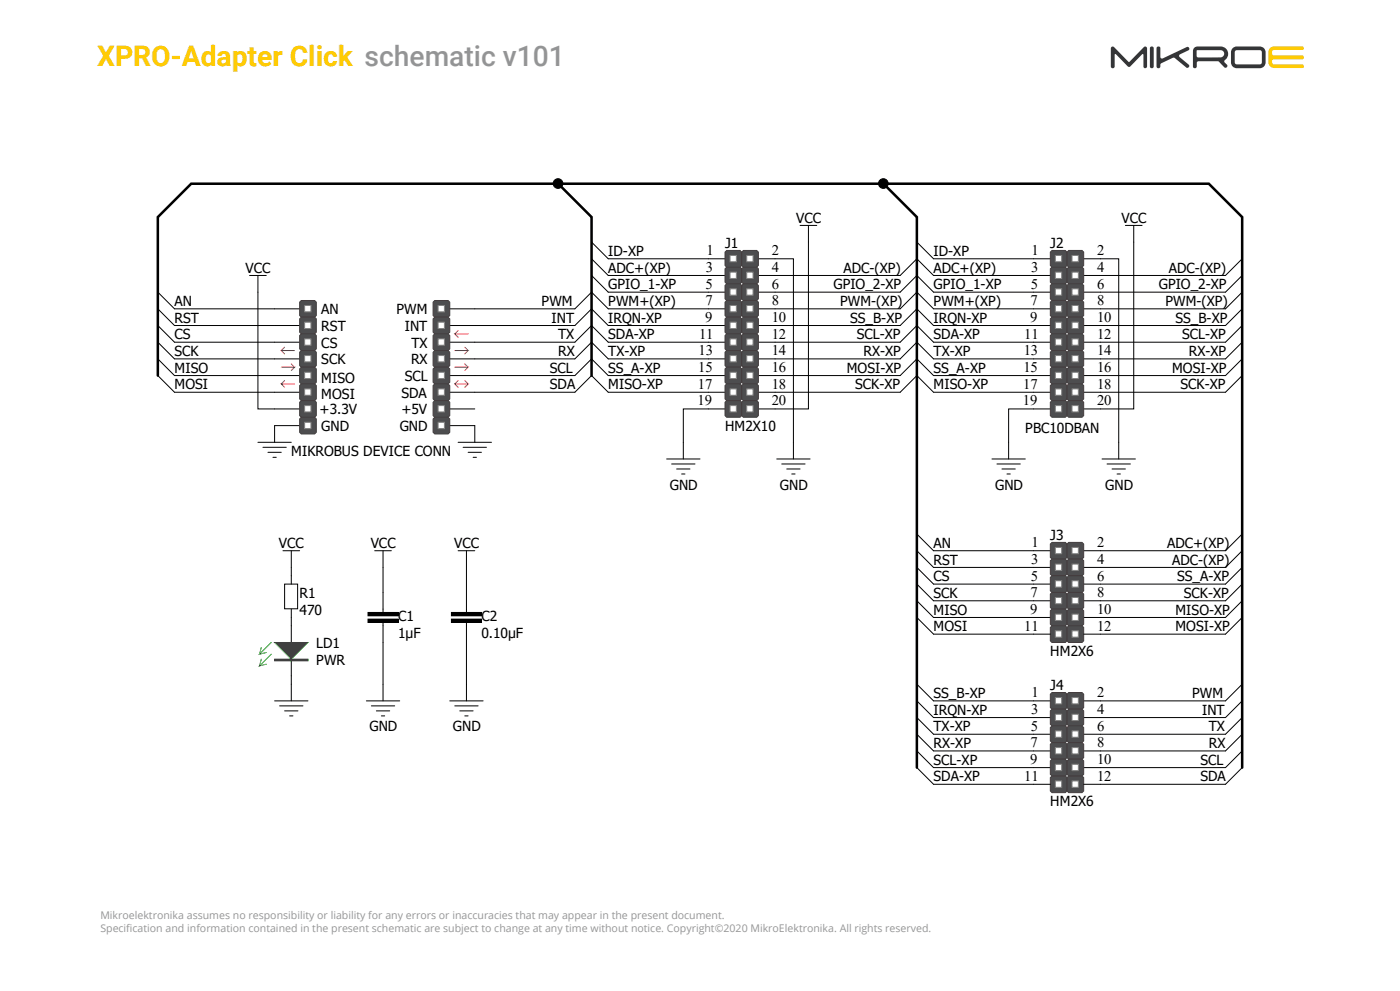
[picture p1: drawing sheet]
<svg xmlns="http://www.w3.org/2000/svg" width="420mm" height="297mm" viewBox="0 0 420 297" stroke-linecap="round" stroke-linejoin="round" font-family="sans-serif">
<path d="M381 14.4l1.3-.5h8.4a.54 .54 0 0 1 .5 .5 .54 .54 0 0 1-.5 .6h-8.6a.9 .9 0 0 0-.5 .8 .9 .9 0 0 0 .5 .8h8.6a.58 .58 0 0 1 .5 .6 .58 .58 0 0 1-.5 .6h-8.6a.8 .8 0 0 0-.5 .8 .8 .8 0 0 0 .7 .7h8.4a.55 .55 0 0 1 .5 .5 .55 .55 0 0 1-.5 .6h-8.4a1.74 1.74 0 0 1-1.8-1.8v-3.3z" fill-rule="evenodd" fill="#ffcb05"/>
<path d="M359 15.1l7.2-.1a1.09 1.09 0 0 1 1.1 1.1 1.09 1.09 0 0 1-1.1 1.1h-6.9l-.3-.5zM358.4 14.2l-.5 1.1v4.6a.58 .58 0 0 0 .6 .5 .58 .58 0 0 0 .5-.5l.1-1.2 .3-.3 6.3 .1a4 4 0 0 0 2.1 1.8l.4-.5-.4-.7a.72 .72 0 0 1-.5-.6 .72 .72 0 0 1 .5-.7 2.22 2.22 0 0 0 .5-2.5 2.22 2.22 0 0 0-2.1-1.4h-6.9zM347.1 14.1l-.1 5.8a.58 .58 0 0 0 .5 .5 .58 .58 0 0 0 .6-.5v-.7l.3-.2 3.7-1.7 3.8 2.9a.57 .57 0 0 0 .7-.1 .57 .57 0 0 0 0-.7l-2.7-2.3-.2-.4 .3-.4 2.5-1.2a.56 .56 0 0 0 .2-.7 .56 .56 0 0 0-.7-.3l-7.3 3.5-.6-.4v-3l-.5-.3zM345.1 14.1l-.1 5.8a.58 .58 0 0 0 .5 .5 .58 .58 0 0 0 .6-.5v-5.5l-.3-.4zM369.8 14.4l.9-.4 7.2-.1a1.74 1.74 0 0 1 1.8 1.8v3a1.74 1.74 0 0 1-1.8 1.7h-6.8a1.74 1.74 0 0 1-1.8-1.7v-3.4zM370.6 15.2l-.2 .5v3l.3 .5 7.2 .1 .6-.3 .1-3.3-.4-.6-7.1-.1zM333.4 14.1l-.1 .4v5.4a.58 .58 0 0 0 .5 .5 .58 .58 0 0 0 .6-.5v-3.5l.3-.2 3.6 3.7 .4 .2 4.2-3.9 .1 3.7a.55 .55 0 0 0 .6 .5 .55 .55 0 0 0 .5-.5v-5.4l-.3-.5-.6 .1-4.5 4.5-4.5-4.5-.4-.2z" fill-rule="evenodd" fill="#343537"/>
<g fill="none" stroke="#000" stroke-width=".3">
<path d="M74.9 82.6h5M77.4 82.6v5M77.4 132.6h10M78.9 134.1h7M80.4 135.6h4M81.9 137.1h1M82.4 127.6v5M137.4 132.6h10M138.9 134.1h7M140.4 135.6h4M141.9 137.1h1M142.4 127.6v5"/>
<path d="M84.9 165.1h5M85.4 175.1h3.9v7.4h-3.9zM87.4 165.1v5M87.4 172.6v2.5M87.4 182.6v2.5M87.4 187.6v5M87.4 197.6v5M82.4 210.1h10M83.9 211.6h7M85.4 213.1h4M86.9 214.6h1M87.4 205.1v5"/>
</g>
<path d="M82.4 197.6h10v.5h-10z" fill-rule="evenodd" fill="#00bf00"/>
<path d="M82.4 197.6h10v.5h-10z" fill="none" stroke="#00bf00" stroke-width=".3"/>
<path d="M82.4 192.6h10l-5 5z" fill="#00bf00"/>
<path d="M78.4 197.6l-.5 2M78.4 194.1l-.5 2M81.4 196.1l-3.5 3.5 2-.5M81.4 192.6l-3.5 3.5 2-.5M82.4 192.6h10l-5 5z" fill="none" stroke="#00bf00" stroke-width=".3"/>
<g fill="none" stroke="#000" stroke-width=".3">
<path d="M82.4 92.6h7.5M82.4 97.6h7.5M134.9 92.6h7.5M134.9 97.6h7.5M82.4 102.6h7.5M82.4 107.6h7.5M82.4 112.6h7.5M82.4 117.6h7.5M134.9 102.6h7.5M134.9 107.6h7.5M134.9 112.6h7.5M134.9 117.6h7.5"/>
<path d="M82.4 122.6h7.5M82.4 127.6h7.5M134.9 122.6h7.5M134.9 127.6h7.5"/>
</g>
<path d="M89.9 90.6l.5-.5h4l.5 .5v4l-.5 .5h-4l-.5-.5z" fill-rule="evenodd" fill="#4d4d4f"/>
<path d="M89.9 90.6l.5-.5h4l.5 .5v4l-.5 .5h-4l-.5-.5z" fill="none" stroke="#443c3e" stroke-width=".3"/>
<path d="M89.9 95.6l.5-.5h4l.5 .5v4l-.5 .5h-4l-.5-.5z" fill-rule="evenodd" fill="#4d4d4f"/>
<path d="M89.9 95.6l.5-.5h4l.5 .5v4l-.5 .5h-4l-.5-.5z" fill="none" stroke="#443c3e" stroke-width=".3"/>
<g fill="#fff" stroke="#808080" stroke-width=".3">
<path d="M91.4 91.6h1.9v1.9h-1.9z"/>
<path d="M91.4 96.6h1.9v1.9h-1.9z"/>
</g>
<path d="M89.9 100.6l.5-.5h4l.5 .5v4l-.5 .5h-4l-.5-.5z" fill-rule="evenodd" fill="#4d4d4f"/>
<path d="M89.9 100.6l.5-.5h4l.5 .5v4l-.5 .5h-4l-.5-.5z" fill="none" stroke="#443c3e" stroke-width=".3"/>
<path d="M89.9 105.6l.5-.5h4l.5 .5v4l-.5 .5h-4l-.5-.5z" fill-rule="evenodd" fill="#4d4d4f"/>
<path d="M89.9 105.6l.5-.5h4l.5 .5v4l-.5 .5h-4l-.5-.5z" fill="none" stroke="#443c3e" stroke-width=".3"/>
<g fill="#fff" stroke="#808080" stroke-width=".3">
<path d="M91.4 101.6h1.9v1.9h-1.9z"/>
<path d="M91.4 106.6h1.9v1.9h-1.9z"/>
</g>
<path d="M89.9 110.6l.5-.5h4l.5 .5v4l-.5 .5h-4l-.5-.5z" fill-rule="evenodd" fill="#4d4d4f"/>
<path d="M89.9 110.6l.5-.5h4l.5 .5v4l-.5 .5h-4l-.5-.5z" fill="none" stroke="#443c3e" stroke-width=".3"/>
<path d="M89.9 115.6l.5-.5h4l.5 .5v4l-.5 .5h-4l-.5-.5z" fill-rule="evenodd" fill="#4d4d4f"/>
<path d="M89.9 115.6l.5-.5h4l.5 .5v4l-.5 .5h-4l-.5-.5z" fill="none" stroke="#443c3e" stroke-width=".3"/>
<g fill="#fff" stroke="#808080" stroke-width=".3">
<path d="M91.4 111.6h1.9v1.9h-1.9z"/>
<path d="M91.4 116.6h1.9v1.9h-1.9z"/>
</g>
<path d="M89.9 120.6l.5-.5h4l.5 .5v4l-.5 .5h-4l-.5-.5z" fill-rule="evenodd" fill="#4d4d4f"/>
<path d="M89.9 120.6l.5-.5h4l.5 .5v4l-.5 .5h-4l-.5-.5z" fill="none" stroke="#443c3e" stroke-width=".3"/>
<path d="M89.9 125.6l.5-.5h4l.5 .5v4l-.5 .5h-4l-.5-.5z" fill-rule="evenodd" fill="#4d4d4f"/>
<path d="M89.9 125.6l.5-.5h4l.5 .5v4l-.5 .5h-4l-.5-.5z" fill="none" stroke="#443c3e" stroke-width=".3"/>
<g fill="#fff" stroke="#808080" stroke-width=".3">
<path d="M91.4 121.6h1.9v1.9h-1.9z"/>
<path d="M91.4 126.6h1.9v1.9h-1.9z"/>
</g>
<path d="M129.9 90.6l.5-.5h4l.5 .5v4l-.5 .5h-4l-.5-.5z" fill-rule="evenodd" fill="#4d4d4f"/>
<path d="M129.9 90.6l.5-.5h4l.5 .5v4l-.5 .5h-4l-.5-.5z" fill="none" stroke="#443c3e" stroke-width=".3"/>
<path d="M129.9 95.6l.5-.5h4l.5 .5v4l-.5 .5h-4l-.5-.5z" fill-rule="evenodd" fill="#4d4d4f"/>
<path d="M129.9 95.6l.5-.5h4l.5 .5v4l-.5 .5h-4l-.5-.5z" fill="none" stroke="#443c3e" stroke-width=".3"/>
<g fill="#fff" stroke="#808080" stroke-width=".3">
<path d="M131.4 91.6h1.9v1.9h-1.9z"/>
<path d="M131.4 96.6h1.9v1.9h-1.9z"/>
</g>
<path d="M129.9 100.6l.5-.5h4l.5 .5v4l-.5 .5h-4l-.5-.5z" fill-rule="evenodd" fill="#4d4d4f"/>
<path d="M129.9 100.6l.5-.5h4l.5 .5v4l-.5 .5h-4l-.5-.5z" fill="none" stroke="#443c3e" stroke-width=".3"/>
<path d="M129.9 105.6l.5-.5h4l.5 .5v4l-.5 .5h-4l-.5-.5z" fill-rule="evenodd" fill="#4d4d4f"/>
<path d="M129.9 105.6l.5-.5h4l.5 .5v4l-.5 .5h-4l-.5-.5z" fill="none" stroke="#443c3e" stroke-width=".3"/>
<g fill="#fff" stroke="#808080" stroke-width=".3">
<path d="M131.4 101.6h1.9v1.9h-1.9z"/>
<path d="M131.4 106.6h1.9v1.9h-1.9z"/>
</g>
<path d="M129.9 110.6l.5-.5h4l.5 .5v4l-.5 .5h-4l-.5-.5z" fill-rule="evenodd" fill="#4d4d4f"/>
<path d="M129.9 110.6l.5-.5h4l.5 .5v4l-.5 .5h-4l-.5-.5z" fill="none" stroke="#443c3e" stroke-width=".3"/>
<path d="M129.9 115.6l.5-.5h4l.5 .5v4l-.5 .5h-4l-.5-.5z" fill-rule="evenodd" fill="#4d4d4f"/>
<path d="M129.9 115.6l.5-.5h4l.5 .5v4l-.5 .5h-4l-.5-.5z" fill="none" stroke="#443c3e" stroke-width=".3"/>
<g fill="#fff" stroke="#808080" stroke-width=".3">
<path d="M131.4 111.6h1.9v1.9h-1.9z"/>
<path d="M131.4 116.6h1.9v1.9h-1.9z"/>
</g>
<path d="M129.9 120.6l.5-.5h4l.5 .5v4l-.5 .5h-4l-.5-.5z" fill-rule="evenodd" fill="#4d4d4f"/>
<path d="M129.9 120.6l.5-.5h4l.5 .5v4l-.5 .5h-4l-.5-.5z" fill="none" stroke="#443c3e" stroke-width=".3"/>
<path d="M129.9 125.6l.5-.5h4l.5 .5v4l-.5 .5h-4l-.5-.5z" fill-rule="evenodd" fill="#4d4d4f"/>
<path d="M129.9 125.6l.5-.5h4l.5 .5v4l-.5 .5h-4l-.5-.5z" fill="none" stroke="#443c3e" stroke-width=".3"/>
<g fill="#fff" stroke="#808080" stroke-width=".3">
<path d="M131.4 121.6h1.9v1.9h-1.9z"/>
<path d="M131.4 126.6h1.9v1.9h-1.9z"/>
</g>
<g fill="none" stroke="#ee0e22" stroke-width=".3">
<path d="M137.4 99.1l-1 1M84.4 110.1h4l-1 1M85.4 114.1l-1 1M85.4 104.1l-1 1M87.4 109.1l1 1M88.4 115.1h-4l1 1M88.4 105.1h-4l1 1M136.4 105.1h4l-1 1M136.4 110.1h4l-1 1M136.4 115.1h4l-1 1M136.4 115.1l1 1M137.4 114.1l-1 1"/>
<path d="M139.4 104.1l1 1M139.4 109.1l1 1M139.4 114.1l1 1M140.4 100.1h-4l1 1"/>
</g>
<path d="M212.5 82.6h5" fill="none" stroke="#000" stroke-width=".3"/>
<path d="M217.5 80.6l.5-.5h4l.5 .5v4l-.5 .5h-4l-.5-.5z" fill-rule="evenodd" fill="#4d4d4f"/>
<path d="M217.5 80.6l.5-.5h4l.5 .5v4l-.5 .5h-4l-.5-.5z" fill="none" stroke="#443c3e" stroke-width=".3"/>
<path d="M219 81.6h1.9v1.9h-1.9z" fill="#fff" stroke="#808080" stroke-width=".3"/>
<path d="M227.5 82.6h5" fill="none" stroke="#000" stroke-width=".3"/>
<path d="M222.5 80.6l.5-.5h4l.5 .5v4l-.5 .5h-4l-.5-.5z" fill-rule="evenodd" fill="#4d4d4f"/>
<path d="M222.5 80.6l.5-.5h4l.5 .5v4l-.5 .5h-4l-.5-.5z" fill="none" stroke="#443c3e" stroke-width=".3"/>
<path d="M224 81.6h1.9v1.9h-1.9z" fill="#fff" stroke="#808080" stroke-width=".3"/>
<path d="M212.5 87.6h5" fill="none" stroke="#000" stroke-width=".3"/>
<path d="M217.5 85.6l.5-.5h4l.5 .5v4l-.5 .5h-4l-.5-.5z" fill-rule="evenodd" fill="#4d4d4f"/>
<path d="M217.5 85.6l.5-.5h4l.5 .5v4l-.5 .5h-4l-.5-.5z" fill="none" stroke="#443c3e" stroke-width=".3"/>
<path d="M219 86.6h1.9v1.9h-1.9z" fill="#fff" stroke="#808080" stroke-width=".3"/>
<path d="M227.5 87.6h5" fill="none" stroke="#000" stroke-width=".3"/>
<path d="M222.5 85.6l.5-.5h4l.5 .5v4l-.5 .5h-4l-.5-.5z" fill-rule="evenodd" fill="#4d4d4f"/>
<path d="M222.5 85.6l.5-.5h4l.5 .5v4l-.5 .5h-4l-.5-.5z" fill="none" stroke="#443c3e" stroke-width=".3"/>
<path d="M224 86.6h1.9v1.9h-1.9z" fill="#fff" stroke="#808080" stroke-width=".3"/>
<path d="M212.5 92.6h5" fill="none" stroke="#000" stroke-width=".3"/>
<path d="M217.5 90.6l.5-.5h4l.5 .5v4l-.5 .5h-4l-.5-.5z" fill-rule="evenodd" fill="#4d4d4f"/>
<path d="M217.5 90.6l.5-.5h4l.5 .5v4l-.5 .5h-4l-.5-.5z" fill="none" stroke="#443c3e" stroke-width=".3"/>
<path d="M219 91.6h1.9v1.9h-1.9z" fill="#fff" stroke="#808080" stroke-width=".3"/>
<path d="M227.5 92.6h5" fill="none" stroke="#000" stroke-width=".3"/>
<path d="M222.5 90.6l.5-.5h4l.5 .5v4l-.5 .5h-4l-.5-.5z" fill-rule="evenodd" fill="#4d4d4f"/>
<path d="M222.5 90.6l.5-.5h4l.5 .5v4l-.5 .5h-4l-.5-.5z" fill="none" stroke="#443c3e" stroke-width=".3"/>
<path d="M224 91.6h1.9v1.9h-1.9z" fill="#fff" stroke="#808080" stroke-width=".3"/>
<path d="M212.5 97.6h5" fill="none" stroke="#000" stroke-width=".3"/>
<path d="M217.5 95.6l.5-.5h4l.5 .5v4l-.5 .5h-4l-.5-.5z" fill-rule="evenodd" fill="#4d4d4f"/>
<path d="M217.5 95.6l.5-.5h4l.5 .5v4l-.5 .5h-4l-.5-.5z" fill="none" stroke="#443c3e" stroke-width=".3"/>
<path d="M219 96.6h1.9v1.9h-1.9z" fill="#fff" stroke="#808080" stroke-width=".3"/>
<path d="M227.5 97.6h5" fill="none" stroke="#000" stroke-width=".3"/>
<path d="M222.5 95.6l.5-.5h4l.5 .5v4l-.5 .5h-4l-.5-.5z" fill-rule="evenodd" fill="#4d4d4f"/>
<path d="M222.5 95.6l.5-.5h4l.5 .5v4l-.5 .5h-4l-.5-.5z" fill="none" stroke="#443c3e" stroke-width=".3"/>
<path d="M224 96.6h1.9v1.9h-1.9z" fill="#fff" stroke="#808080" stroke-width=".3"/>
<path d="M212.5 102.6h5" fill="none" stroke="#000" stroke-width=".3"/>
<path d="M217.5 100.6l.5-.5h4l.5 .5v4l-.5 .5h-4l-.5-.5z" fill-rule="evenodd" fill="#4d4d4f"/>
<path d="M217.5 100.6l.5-.5h4l.5 .5v4l-.5 .5h-4l-.5-.5z" fill="none" stroke="#443c3e" stroke-width=".3"/>
<path d="M219 101.6h1.9v1.9h-1.9z" fill="#fff" stroke="#808080" stroke-width=".3"/>
<path d="M227.5 102.6h5" fill="none" stroke="#000" stroke-width=".3"/>
<path d="M222.5 100.6l.5-.5h4l.5 .5v4l-.5 .5h-4l-.5-.5z" fill-rule="evenodd" fill="#4d4d4f"/>
<path d="M222.5 100.6l.5-.5h4l.5 .5v4l-.5 .5h-4l-.5-.5z" fill="none" stroke="#443c3e" stroke-width=".3"/>
<path d="M224 101.6h1.9v1.9h-1.9z" fill="#fff" stroke="#808080" stroke-width=".3"/>
<path d="M212.5 107.6h5" fill="none" stroke="#000" stroke-width=".3"/>
<path d="M217.5 105.6l.5-.5h4l.5 .5v4l-.5 .5h-4l-.5-.5z" fill-rule="evenodd" fill="#4d4d4f"/>
<path d="M217.5 105.6l.5-.5h4l.5 .5v4l-.5 .5h-4l-.5-.5z" fill="none" stroke="#443c3e" stroke-width=".3"/>
<path d="M219 106.6h1.9v1.9h-1.9z" fill="#fff" stroke="#808080" stroke-width=".3"/>
<path d="M227.5 107.6h5" fill="none" stroke="#000" stroke-width=".3"/>
<path d="M222.5 105.6l.5-.5h4l.5 .5v4l-.5 .5h-4l-.5-.5z" fill-rule="evenodd" fill="#4d4d4f"/>
<path d="M222.5 105.6l.5-.5h4l.5 .5v4l-.5 .5h-4l-.5-.5z" fill="none" stroke="#443c3e" stroke-width=".3"/>
<path d="M224 106.6h1.9v1.9h-1.9z" fill="#fff" stroke="#808080" stroke-width=".3"/>
<path d="M212.5 112.6h5" fill="none" stroke="#000" stroke-width=".3"/>
<path d="M217.5 110.6l.5-.5h4l.5 .5v4l-.5 .5h-4l-.5-.5z" fill-rule="evenodd" fill="#4d4d4f"/>
<path d="M217.5 110.6l.5-.5h4l.5 .5v4l-.5 .5h-4l-.5-.5z" fill="none" stroke="#443c3e" stroke-width=".3"/>
<path d="M219 111.6h1.9v1.9h-1.9z" fill="#fff" stroke="#808080" stroke-width=".3"/>
<path d="M227.5 112.6h5" fill="none" stroke="#000" stroke-width=".3"/>
<path d="M222.5 110.6l.5-.5h4l.5 .5v4l-.5 .5h-4l-.5-.5z" fill-rule="evenodd" fill="#4d4d4f"/>
<path d="M222.5 110.6l.5-.5h4l.5 .5v4l-.5 .5h-4l-.5-.5z" fill="none" stroke="#443c3e" stroke-width=".3"/>
<path d="M224 111.6h1.9v1.9h-1.9z" fill="#fff" stroke="#808080" stroke-width=".3"/>
<path d="M212.5 117.6h5" fill="none" stroke="#000" stroke-width=".3"/>
<path d="M217.5 115.6l.5-.5h4l.5 .5v4l-.5 .5h-4l-.5-.5z" fill-rule="evenodd" fill="#4d4d4f"/>
<path d="M217.5 115.6l.5-.5h4l.5 .5v4l-.5 .5h-4l-.5-.5z" fill="none" stroke="#443c3e" stroke-width=".3"/>
<path d="M219 116.6h1.9v1.9h-1.9z" fill="#fff" stroke="#808080" stroke-width=".3"/>
<path d="M227.5 117.6h5" fill="none" stroke="#000" stroke-width=".3"/>
<path d="M222.5 115.6l.5-.5h4l.5 .5v4l-.5 .5h-4l-.5-.5z" fill-rule="evenodd" fill="#4d4d4f"/>
<path d="M222.5 115.6l.5-.5h4l.5 .5v4l-.5 .5h-4l-.5-.5z" fill="none" stroke="#443c3e" stroke-width=".3"/>
<path d="M224 116.6h1.9v1.9h-1.9z" fill="#fff" stroke="#808080" stroke-width=".3"/>
<path d="M212.5 77.6h5" fill="none" stroke="#000" stroke-width=".3"/>
<path d="M217.5 75.6l.5-.5h4l.5 .5v4l-.5 .5h-4l-.5-.5z" fill-rule="evenodd" fill="#4d4d4f"/>
<path d="M217.5 75.6l.5-.5h4l.5 .5v4l-.5 .5h-4l-.5-.5z" fill="none" stroke="#443c3e" stroke-width=".3"/>
<path d="M219 76.6h1.9v1.9h-1.9z" fill="#fff" stroke="#808080" stroke-width=".3"/>
<path d="M227.5 77.6h5" fill="none" stroke="#000" stroke-width=".3"/>
<path d="M222.5 75.6l.5-.5h4l.5 .5v4l-.5 .5h-4l-.5-.5z" fill-rule="evenodd" fill="#4d4d4f"/>
<path d="M222.5 75.6l.5-.5h4l.5 .5v4l-.5 .5h-4l-.5-.5z" fill="none" stroke="#443c3e" stroke-width=".3"/>
<path d="M224 76.6h1.9v1.9h-1.9z" fill="#fff" stroke="#808080" stroke-width=".3"/>
<path d="M212.5 122.6h5" fill="none" stroke="#000" stroke-width=".3"/>
<path d="M217.5 120.6l.5-.5h4l.5 .5v4l-.5 .5h-4l-.5-.5z" fill-rule="evenodd" fill="#4d4d4f"/>
<path d="M217.5 120.6l.5-.5h4l.5 .5v4l-.5 .5h-4l-.5-.5z" fill="none" stroke="#443c3e" stroke-width=".3"/>
<path d="M219 121.6h1.9v1.9h-1.9z" fill="#fff" stroke="#808080" stroke-width=".3"/>
<path d="M227.5 122.6h5" fill="none" stroke="#000" stroke-width=".3"/>
<path d="M222.5 120.6l.5-.5h4l.5 .5v4l-.5 .5h-4l-.5-.5z" fill-rule="evenodd" fill="#4d4d4f"/>
<path d="M222.5 120.6l.5-.5h4l.5 .5v4l-.5 .5h-4l-.5-.5z" fill="none" stroke="#443c3e" stroke-width=".3"/>
<path d="M224 121.6h1.9v1.9h-1.9z" fill="#fff" stroke="#808080" stroke-width=".3"/>
<path d="M310.1 82.6h5" fill="none" stroke="#000" stroke-width=".3"/>
<path d="M315.1 80.6l.5-.5h4l.5 .5v4l-.5 .5h-4l-.5-.5z" fill-rule="evenodd" fill="#4d4d4f"/>
<path d="M315.1 80.6l.5-.5h4l.5 .5v4l-.5 .5h-4l-.5-.5z" fill="none" stroke="#443c3e" stroke-width=".3"/>
<path d="M316.6 81.6h1.9v1.9h-1.9z" fill="#fff" stroke="#808080" stroke-width=".3"/>
<path d="M325.1 82.6h5" fill="none" stroke="#000" stroke-width=".3"/>
<path d="M320.1 80.6l.5-.5h4l.5 .5v4l-.5 .5h-4l-.5-.5z" fill-rule="evenodd" fill="#4d4d4f"/>
<path d="M320.1 80.6l.5-.5h4l.5 .5v4l-.5 .5h-4l-.5-.5z" fill="none" stroke="#443c3e" stroke-width=".3"/>
<path d="M321.6 81.6h1.9v1.9h-1.9z" fill="#fff" stroke="#808080" stroke-width=".3"/>
<path d="M310.1 87.6h5" fill="none" stroke="#000" stroke-width=".3"/>
<path d="M315.1 85.6l.5-.5h4l.5 .5v4l-.5 .5h-4l-.5-.5z" fill-rule="evenodd" fill="#4d4d4f"/>
<path d="M315.1 85.6l.5-.5h4l.5 .5v4l-.5 .5h-4l-.5-.5z" fill="none" stroke="#443c3e" stroke-width=".3"/>
<path d="M316.6 86.6h1.9v1.9h-1.9z" fill="#fff" stroke="#808080" stroke-width=".3"/>
<path d="M325.1 87.6h5" fill="none" stroke="#000" stroke-width=".3"/>
<path d="M320.1 85.6l.5-.5h4l.5 .5v4l-.5 .5h-4l-.5-.5z" fill-rule="evenodd" fill="#4d4d4f"/>
<path d="M320.1 85.6l.5-.5h4l.5 .5v4l-.5 .5h-4l-.5-.5z" fill="none" stroke="#443c3e" stroke-width=".3"/>
<path d="M321.6 86.6h1.9v1.9h-1.9z" fill="#fff" stroke="#808080" stroke-width=".3"/>
<path d="M310.1 92.6h5" fill="none" stroke="#000" stroke-width=".3"/>
<path d="M315.1 90.6l.5-.5h4l.5 .5v4l-.5 .5h-4l-.5-.5z" fill-rule="evenodd" fill="#4d4d4f"/>
<path d="M315.1 90.6l.5-.5h4l.5 .5v4l-.5 .5h-4l-.5-.5z" fill="none" stroke="#443c3e" stroke-width=".3"/>
<path d="M316.6 91.6h1.9v1.9h-1.9z" fill="#fff" stroke="#808080" stroke-width=".3"/>
<path d="M325.1 92.6h5" fill="none" stroke="#000" stroke-width=".3"/>
<path d="M320.1 90.6l.5-.5h4l.5 .5v4l-.5 .5h-4l-.5-.5z" fill-rule="evenodd" fill="#4d4d4f"/>
<path d="M320.1 90.6l.5-.5h4l.5 .5v4l-.5 .5h-4l-.5-.5z" fill="none" stroke="#443c3e" stroke-width=".3"/>
<path d="M321.6 91.6h1.9v1.9h-1.9z" fill="#fff" stroke="#808080" stroke-width=".3"/>
<path d="M310.1 97.6h5" fill="none" stroke="#000" stroke-width=".3"/>
<path d="M315.1 95.6l.5-.5h4l.5 .5v4l-.5 .5h-4l-.5-.5z" fill-rule="evenodd" fill="#4d4d4f"/>
<path d="M315.1 95.6l.5-.5h4l.5 .5v4l-.5 .5h-4l-.5-.5z" fill="none" stroke="#443c3e" stroke-width=".3"/>
<path d="M316.6 96.6h1.9v1.9h-1.9z" fill="#fff" stroke="#808080" stroke-width=".3"/>
<path d="M325.1 97.6h5" fill="none" stroke="#000" stroke-width=".3"/>
<path d="M320.1 95.6l.5-.5h4l.5 .5v4l-.5 .5h-4l-.5-.5z" fill-rule="evenodd" fill="#4d4d4f"/>
<path d="M320.1 95.6l.5-.5h4l.5 .5v4l-.5 .5h-4l-.5-.5z" fill="none" stroke="#443c3e" stroke-width=".3"/>
<path d="M321.6 96.6h1.9v1.9h-1.9z" fill="#fff" stroke="#808080" stroke-width=".3"/>
<path d="M310.1 102.6h5" fill="none" stroke="#000" stroke-width=".3"/>
<path d="M315.1 100.6l.5-.5h4l.5 .5v4l-.5 .5h-4l-.5-.5z" fill-rule="evenodd" fill="#4d4d4f"/>
<path d="M315.1 100.6l.5-.5h4l.5 .5v4l-.5 .5h-4l-.5-.5z" fill="none" stroke="#443c3e" stroke-width=".3"/>
<path d="M316.6 101.6h1.9v1.9h-1.9z" fill="#fff" stroke="#808080" stroke-width=".3"/>
<path d="M325.1 102.6h5" fill="none" stroke="#000" stroke-width=".3"/>
<path d="M320.1 100.6l.5-.5h4l.5 .5v4l-.5 .5h-4l-.5-.5z" fill-rule="evenodd" fill="#4d4d4f"/>
<path d="M320.1 100.6l.5-.5h4l.5 .5v4l-.5 .5h-4l-.5-.5z" fill="none" stroke="#443c3e" stroke-width=".3"/>
<path d="M321.6 101.6h1.9v1.9h-1.9z" fill="#fff" stroke="#808080" stroke-width=".3"/>
<path d="M310.1 107.6h5" fill="none" stroke="#000" stroke-width=".3"/>
<path d="M315.1 105.6l.5-.5h4l.5 .5v4l-.5 .5h-4l-.5-.5z" fill-rule="evenodd" fill="#4d4d4f"/>
<path d="M315.1 105.6l.5-.5h4l.5 .5v4l-.5 .5h-4l-.5-.5z" fill="none" stroke="#443c3e" stroke-width=".3"/>
<path d="M316.6 106.6h1.9v1.9h-1.9z" fill="#fff" stroke="#808080" stroke-width=".3"/>
<path d="M325.1 107.6h5" fill="none" stroke="#000" stroke-width=".3"/>
<path d="M320.1 105.6l.5-.5h4l.5 .5v4l-.5 .5h-4l-.5-.5z" fill-rule="evenodd" fill="#4d4d4f"/>
<path d="M320.1 105.6l.5-.5h4l.5 .5v4l-.5 .5h-4l-.5-.5z" fill="none" stroke="#443c3e" stroke-width=".3"/>
<path d="M321.6 106.6h1.9v1.9h-1.9z" fill="#fff" stroke="#808080" stroke-width=".3"/>
<path d="M310.1 112.6h5" fill="none" stroke="#000" stroke-width=".3"/>
<path d="M315.1 110.6l.5-.5h4l.5 .5v4l-.5 .5h-4l-.5-.5z" fill-rule="evenodd" fill="#4d4d4f"/>
<path d="M315.1 110.6l.5-.5h4l.5 .5v4l-.5 .5h-4l-.5-.5z" fill="none" stroke="#443c3e" stroke-width=".3"/>
<path d="M316.6 111.6h1.9v1.9h-1.9z" fill="#fff" stroke="#808080" stroke-width=".3"/>
<path d="M325.1 112.6h5" fill="none" stroke="#000" stroke-width=".3"/>
<path d="M320.1 110.6l.5-.5h4l.5 .5v4l-.5 .5h-4l-.5-.5z" fill-rule="evenodd" fill="#4d4d4f"/>
<path d="M320.1 110.6l.5-.5h4l.5 .5v4l-.5 .5h-4l-.5-.5z" fill="none" stroke="#443c3e" stroke-width=".3"/>
<path d="M321.6 111.6h1.9v1.9h-1.9z" fill="#fff" stroke="#808080" stroke-width=".3"/>
<path d="M310.1 117.6h5" fill="none" stroke="#000" stroke-width=".3"/>
<path d="M315.1 115.6l.5-.5h4l.5 .5v4l-.5 .5h-4l-.5-.5z" fill-rule="evenodd" fill="#4d4d4f"/>
<path d="M315.1 115.6l.5-.5h4l.5 .5v4l-.5 .5h-4l-.5-.5z" fill="none" stroke="#443c3e" stroke-width=".3"/>
<path d="M316.6 116.6h1.9v1.9h-1.9z" fill="#fff" stroke="#808080" stroke-width=".3"/>
<path d="M325.1 117.6h5" fill="none" stroke="#000" stroke-width=".3"/>
<path d="M320.1 115.6l.5-.5h4l.5 .5v4l-.5 .5h-4l-.5-.5z" fill-rule="evenodd" fill="#4d4d4f"/>
<path d="M320.1 115.6l.5-.5h4l.5 .5v4l-.5 .5h-4l-.5-.5z" fill="none" stroke="#443c3e" stroke-width=".3"/>
<path d="M321.6 116.6h1.9v1.9h-1.9z" fill="#fff" stroke="#808080" stroke-width=".3"/>
<path d="M310.1 77.6h5" fill="none" stroke="#000" stroke-width=".3"/>
<path d="M315.1 75.6l.5-.5h4l.5 .5v4l-.5 .5h-4l-.5-.5z" fill-rule="evenodd" fill="#4d4d4f"/>
<path d="M315.1 75.6l.5-.5h4l.5 .5v4l-.5 .5h-4l-.5-.5z" fill="none" stroke="#443c3e" stroke-width=".3"/>
<path d="M316.6 76.6h1.9v1.9h-1.9z" fill="#fff" stroke="#808080" stroke-width=".3"/>
<path d="M325.1 77.6h5" fill="none" stroke="#000" stroke-width=".3"/>
<path d="M320.1 75.6l.5-.5h4l.5 .5v4l-.5 .5h-4l-.5-.5z" fill-rule="evenodd" fill="#4d4d4f"/>
<path d="M320.1 75.6l.5-.5h4l.5 .5v4l-.5 .5h-4l-.5-.5z" fill="none" stroke="#443c3e" stroke-width=".3"/>
<path d="M321.6 76.6h1.9v1.9h-1.9z" fill="#fff" stroke="#808080" stroke-width=".3"/>
<path d="M310.1 122.6h5" fill="none" stroke="#000" stroke-width=".3"/>
<path d="M315.1 120.6l.5-.5h4l.5 .5v4l-.5 .5h-4l-.5-.5z" fill-rule="evenodd" fill="#4d4d4f"/>
<path d="M315.1 120.6l.5-.5h4l.5 .5v4l-.5 .5h-4l-.5-.5z" fill="none" stroke="#443c3e" stroke-width=".3"/>
<path d="M316.6 121.6h1.9v1.9h-1.9z" fill="#fff" stroke="#808080" stroke-width=".3"/>
<path d="M325.1 122.6h5" fill="none" stroke="#000" stroke-width=".3"/>
<path d="M320.1 120.6l.5-.5h4l.5 .5v4l-.5 .5h-4l-.5-.5z" fill-rule="evenodd" fill="#4d4d4f"/>
<path d="M320.1 120.6l.5-.5h4l.5 .5v4l-.5 .5h-4l-.5-.5z" fill="none" stroke="#443c3e" stroke-width=".3"/>
<path d="M321.6 121.6h1.9v1.9h-1.9z" fill="#fff" stroke="#808080" stroke-width=".3"/>
<g fill="none" stroke="#000" stroke-width=".3">
<path d="M275.1 77.6l5 5M372.7 77.6l-5.1 5M47.3 87.6l5.1 5M47.3 92.6l5.1 5M47.3 97.6l5.1 5M177.5 87.6l-5 5M177.5 92.6l-5 5M177.5 97.6l-5 5M275.1 82.6l5 5M275.1 87.6l5 5M275.1 92.6l5 5M275.1 97.6l5 5"/>
<path d="M372.7 82.6l-5.1 5M372.7 87.6l-5.1 5M372.7 92.6l-5.1 5M372.7 97.6l-5.1 5M47.3 102.6l5.1 5M47.3 107.6l5.1 5M47.3 112.6l5.1 5M177.5 102.6l-5 5M177.5 107.6l-5 5M177.5 112.6l-5 5M275.1 102.6l5 5M275.1 107.6l5 5"/>
<path d="M275.1 112.6l5 5M372.7 102.6l-5.1 5M372.7 107.6l-5.1 5M372.7 112.6l-5.1 5M297.6 137.6h10M299.1 139.1h7M302.6 132.6v5M330.6 137.6h10M332.1 139.1h7M335.6 132.6v5M300.6 140.6h4M302.1 142.1h1"/>
<path d="M333.6 140.6h4M335.1 142.1h1M112.4 165.1h5M114.9 165.1v5M114.9 177.6v6M137.4 165.1h5M139.9 165.1v5M139.9 177.6v6M310.1 165.1h5M110.4 185.6h9v1h-9zM110.4 183.6h9v1h-9zM114.9 186.6v6"/>
<path d="M135.4 185.6h9v1h-9zM135.4 183.6h9v1h-9zM139.9 186.6v6M109.9 210.1h10M111.4 211.6h7M112.9 213.1h4M114.4 214.6h1M114.9 205.1v5M134.9 210.1h10M136.4 211.6h7M137.9 213.1h4M139.4 214.6h1"/>
<path d="M139.9 205.1v5"/>
</g>
<g fill="#000">
<path d="M110.4 185.6h9v1h-9z" fill-rule="evenodd"/>
<path d="M110.4 183.6h9v1h-9z" fill-rule="evenodd"/>
<path d="M135.4 185.6h9v1h-9z" fill-rule="evenodd"/>
<path d="M135.4 183.6h9v1h-9z" fill-rule="evenodd"/>
</g>
<path d="M315.1 163.1l.5-.5h4l.5 .5v4l-.5 .5h-4l-.5-.5z" fill-rule="evenodd" fill="#4d4d4f"/>
<path d="M315.1 163.1l.5-.5h4l.5 .5v4l-.5 .5h-4l-.5-.5z" fill="none" stroke="#443c3e" stroke-width=".3"/>
<path d="M316.6 164.1h1.9v1.9h-1.9z" fill="#fff" stroke="#808080" stroke-width=".3"/>
<path d="M325.1 165.1h5" fill="none" stroke="#000" stroke-width=".3"/>
<path d="M320.1 163.1l.5-.5h4l.5 .5v4l-.5 .5h-4l-.5-.5z" fill-rule="evenodd" fill="#4d4d4f"/>
<path d="M320.1 163.1l.5-.5h4l.5 .5v4l-.5 .5h-4l-.5-.5z" fill="none" stroke="#443c3e" stroke-width=".3"/>
<path d="M321.6 164.1h1.9v1.9h-1.9z" fill="#fff" stroke="#808080" stroke-width=".3"/>
<path d="M310.1 170.1h5" fill="none" stroke="#000" stroke-width=".3"/>
<path d="M315.1 168.1l.5-.5h4l.5 .5v4l-.5 .5h-4l-.5-.5z" fill-rule="evenodd" fill="#4d4d4f"/>
<path d="M315.1 168.1l.5-.5h4l.5 .5v4l-.5 .5h-4l-.5-.5z" fill="none" stroke="#443c3e" stroke-width=".3"/>
<path d="M316.6 169.1h1.9v1.9h-1.9z" fill="#fff" stroke="#808080" stroke-width=".3"/>
<path d="M325.1 170.1h5" fill="none" stroke="#000" stroke-width=".3"/>
<path d="M320.1 168.1l.5-.5h4l.5 .5v4l-.5 .5h-4l-.5-.5z" fill-rule="evenodd" fill="#4d4d4f"/>
<path d="M320.1 168.1l.5-.5h4l.5 .5v4l-.5 .5h-4l-.5-.5z" fill="none" stroke="#443c3e" stroke-width=".3"/>
<path d="M321.6 169.1h1.9v1.9h-1.9z" fill="#fff" stroke="#808080" stroke-width=".3"/>
<path d="M310.1 175.1h5" fill="none" stroke="#000" stroke-width=".3"/>
<path d="M315.1 173.1l.5-.5h4l.5 .5v4l-.5 .5h-4l-.5-.5z" fill-rule="evenodd" fill="#4d4d4f"/>
<path d="M315.1 173.1l.5-.5h4l.5 .5v4l-.5 .5h-4l-.5-.5z" fill="none" stroke="#443c3e" stroke-width=".3"/>
<path d="M316.6 174.1h1.9v1.9h-1.9z" fill="#fff" stroke="#808080" stroke-width=".3"/>
<path d="M325.1 175.1h5" fill="none" stroke="#000" stroke-width=".3"/>
<path d="M320.1 173.1l.5-.5h4l.5 .5v4l-.5 .5h-4l-.5-.5z" fill-rule="evenodd" fill="#4d4d4f"/>
<path d="M320.1 173.1l.5-.5h4l.5 .5v4l-.5 .5h-4l-.5-.5z" fill="none" stroke="#443c3e" stroke-width=".3"/>
<path d="M321.6 174.1h1.9v1.9h-1.9z" fill="#fff" stroke="#808080" stroke-width=".3"/>
<path d="M310.1 180.1h5" fill="none" stroke="#000" stroke-width=".3"/>
<path d="M315.1 178.1l.5-.5h4l.5 .5v4l-.5 .5h-4l-.5-.5z" fill-rule="evenodd" fill="#4d4d4f"/>
<path d="M315.1 178.1l.5-.5h4l.5 .5v4l-.5 .5h-4l-.5-.5z" fill="none" stroke="#443c3e" stroke-width=".3"/>
<path d="M316.6 179.1h1.9v1.9h-1.9z" fill="#fff" stroke="#808080" stroke-width=".3"/>
<path d="M325.1 180.1h5" fill="none" stroke="#000" stroke-width=".3"/>
<path d="M320.1 178.1l.5-.5h4l.5 .5v4l-.5 .5h-4l-.5-.5z" fill-rule="evenodd" fill="#4d4d4f"/>
<path d="M320.1 178.1l.5-.5h4l.5 .5v4l-.5 .5h-4l-.5-.5z" fill="none" stroke="#443c3e" stroke-width=".3"/>
<path d="M321.6 179.1h1.9v1.9h-1.9z" fill="#fff" stroke="#808080" stroke-width=".3"/>
<path d="M310.1 185.1h5" fill="none" stroke="#000" stroke-width=".3"/>
<path d="M315.1 183.1l.5-.5h4l.5 .5v4l-.5 .5h-4l-.5-.5z" fill-rule="evenodd" fill="#4d4d4f"/>
<path d="M315.1 183.1l.5-.5h4l.5 .5v4l-.5 .5h-4l-.5-.5z" fill="none" stroke="#443c3e" stroke-width=".3"/>
<path d="M316.6 184.1h1.9v1.9h-1.9z" fill="#fff" stroke="#808080" stroke-width=".3"/>
<path d="M325.1 185.1h5" fill="none" stroke="#000" stroke-width=".3"/>
<path d="M320.1 183.1l.5-.5h4l.5 .5v4l-.5 .5h-4l-.5-.5z" fill-rule="evenodd" fill="#4d4d4f"/>
<path d="M320.1 183.1l.5-.5h4l.5 .5v4l-.5 .5h-4l-.5-.5z" fill="none" stroke="#443c3e" stroke-width=".3"/>
<path d="M321.6 184.1h1.9v1.9h-1.9z" fill="#fff" stroke="#808080" stroke-width=".3"/>
<path d="M315.1 188.1l.5-.5h4l.5 .5v4l-.5 .5h-4l-.5-.5z" fill-rule="evenodd" fill="#4d4d4f"/>
<path d="M315.1 188.1l.5-.5h4l.5 .5v4l-.5 .5h-4l-.5-.5z" fill="none" stroke="#443c3e" stroke-width=".3"/>
<path d="M316.6 189.1h1.9v1.9h-1.9z" fill="#fff" stroke="#808080" stroke-width=".3"/>
<path d="M320.1 188.1l.5-.5h4l.5 .5v4l-.5 .5h-4l-.5-.5z" fill-rule="evenodd" fill="#4d4d4f"/>
<path d="M320.1 188.1l.5-.5h4l.5 .5v4l-.5 .5h-4l-.5-.5z" fill="none" stroke="#443c3e" stroke-width=".3"/>
<path d="M321.6 189.1h1.9v1.9h-1.9z" fill="#fff" stroke="#808080" stroke-width=".3"/>
<g fill="none" stroke="#000" stroke-width=".3">
<path d="M275.1 160.1l5 5M275.1 165.1l5 5M275.1 170.1l5 5M275.1 175.1l5 5M372.7 160.1l-5.1 5M372.7 165.1l-5.1 5M372.7 170.1l-5.1 5M372.7 175.1l-5.1 5M275.1 180.1l5 5M275.1 185.1l5 5M310.1 190.1h5M325.1 190.1h5"/>
<path d="M372.7 180.1l-5.1 5M372.7 185.1l-5.1 5M310.1 210.1h5"/>
</g>
<path d="M315.1 208.1l.5-.5h4l.5 .5v4l-.5 .5h-4l-.5-.5z" fill-rule="evenodd" fill="#4d4d4f"/>
<path d="M315.1 208.1l.5-.5h4l.5 .5v4l-.5 .5h-4l-.5-.5z" fill="none" stroke="#443c3e" stroke-width=".3"/>
<path d="M316.6 209.1h1.9v1.9h-1.9z" fill="#fff" stroke="#808080" stroke-width=".3"/>
<path d="M325.1 210.1h5" fill="none" stroke="#000" stroke-width=".3"/>
<path d="M320.1 208.1l.5-.5h4l.5 .5v4l-.5 .5h-4l-.5-.5z" fill-rule="evenodd" fill="#4d4d4f"/>
<path d="M320.1 208.1l.5-.5h4l.5 .5v4l-.5 .5h-4l-.5-.5z" fill="none" stroke="#443c3e" stroke-width=".3"/>
<path d="M321.6 209.1h1.9v1.9h-1.9z" fill="#fff" stroke="#808080" stroke-width=".3"/>
<path d="M310.1 215.1h5" fill="none" stroke="#000" stroke-width=".3"/>
<path d="M315.1 213.1l.5-.5h4l.5 .5v4l-.5 .5h-4l-.5-.5z" fill-rule="evenodd" fill="#4d4d4f"/>
<path d="M315.1 213.1l.5-.5h4l.5 .5v4l-.5 .5h-4l-.5-.5z" fill="none" stroke="#443c3e" stroke-width=".3"/>
<path d="M316.6 214.1h1.9v1.9h-1.9z" fill="#fff" stroke="#808080" stroke-width=".3"/>
<path d="M325.1 215.1h5" fill="none" stroke="#000" stroke-width=".3"/>
<path d="M320.1 213.1l.5-.5h4l.5 .5v4l-.5 .5h-4l-.5-.5z" fill-rule="evenodd" fill="#4d4d4f"/>
<path d="M320.1 213.1l.5-.5h4l.5 .5v4l-.5 .5h-4l-.5-.5z" fill="none" stroke="#443c3e" stroke-width=".3"/>
<path d="M321.6 214.1h1.9v1.9h-1.9z" fill="#fff" stroke="#808080" stroke-width=".3"/>
<path d="M310.1 220.1h5" fill="none" stroke="#000" stroke-width=".3"/>
<path d="M315.1 218.1l.5-.5h4l.5 .5v4l-.5 .5h-4l-.5-.5z" fill-rule="evenodd" fill="#4d4d4f"/>
<path d="M315.1 218.1l.5-.5h4l.5 .5v4l-.5 .5h-4l-.5-.5z" fill="none" stroke="#443c3e" stroke-width=".3"/>
<path d="M316.6 219.1h1.9v1.9h-1.9z" fill="#fff" stroke="#808080" stroke-width=".3"/>
<path d="M325.1 220.1h5" fill="none" stroke="#000" stroke-width=".3"/>
<path d="M320.1 218.1l.5-.5h4l.5 .5v4l-.5 .5h-4l-.5-.5z" fill-rule="evenodd" fill="#4d4d4f"/>
<path d="M320.1 218.1l.5-.5h4l.5 .5v4l-.5 .5h-4l-.5-.5z" fill="none" stroke="#443c3e" stroke-width=".3"/>
<path d="M321.6 219.1h1.9v1.9h-1.9z" fill="#fff" stroke="#808080" stroke-width=".3"/>
<path d="M310.1 225.1h5" fill="none" stroke="#000" stroke-width=".3"/>
<path d="M315.1 223.1l.5-.5h4l.5 .5v4l-.5 .5h-4l-.5-.5z" fill-rule="evenodd" fill="#4d4d4f"/>
<path d="M315.1 223.1l.5-.5h4l.5 .5v4l-.5 .5h-4l-.5-.5z" fill="none" stroke="#443c3e" stroke-width=".3"/>
<path d="M316.6 224.1h1.9v1.9h-1.9z" fill="#fff" stroke="#808080" stroke-width=".3"/>
<path d="M325.1 225.1h5" fill="none" stroke="#000" stroke-width=".3"/>
<path d="M320.1 223.1l.5-.5h4l.5 .5v4l-.5 .5h-4l-.5-.5z" fill-rule="evenodd" fill="#4d4d4f"/>
<path d="M320.1 223.1l.5-.5h4l.5 .5v4l-.5 .5h-4l-.5-.5z" fill="none" stroke="#443c3e" stroke-width=".3"/>
<path d="M321.6 224.1h1.9v1.9h-1.9z" fill="#fff" stroke="#808080" stroke-width=".3"/>
<path d="M310.1 230.1h5" fill="none" stroke="#000" stroke-width=".3"/>
<path d="M315.1 228.1l.5-.5h4l.5 .5v4l-.5 .5h-4l-.5-.5z" fill-rule="evenodd" fill="#4d4d4f"/>
<path d="M315.1 228.1l.5-.5h4l.5 .5v4l-.5 .5h-4l-.5-.5z" fill="none" stroke="#443c3e" stroke-width=".3"/>
<path d="M316.6 229.1h1.9v1.9h-1.9z" fill="#fff" stroke="#808080" stroke-width=".3"/>
<path d="M325.1 230.1h5" fill="none" stroke="#000" stroke-width=".3"/>
<path d="M320.1 228.1l.5-.5h4l.5 .5v4l-.5 .5h-4l-.5-.5z" fill-rule="evenodd" fill="#4d4d4f"/>
<path d="M320.1 228.1l.5-.5h4l.5 .5v4l-.5 .5h-4l-.5-.5z" fill="none" stroke="#443c3e" stroke-width=".3"/>
<path d="M321.6 229.1h1.9v1.9h-1.9z" fill="#fff" stroke="#808080" stroke-width=".3"/>
<path d="M315.1 233.1l.5-.5h4l.5 .5v4l-.5 .5h-4l-.5-.5z" fill-rule="evenodd" fill="#4d4d4f"/>
<path d="M315.1 233.1l.5-.5h4l.5 .5v4l-.5 .5h-4l-.5-.5z" fill="none" stroke="#443c3e" stroke-width=".3"/>
<path d="M316.6 234.1h1.9v1.9h-1.9z" fill="#fff" stroke="#808080" stroke-width=".3"/>
<path d="M320.1 233.1l.5-.5h4l.5 .5v4l-.5 .5h-4l-.5-.5z" fill-rule="evenodd" fill="#4d4d4f"/>
<path d="M320.1 233.1l.5-.5h4l.5 .5v4l-.5 .5h-4l-.5-.5z" fill="none" stroke="#443c3e" stroke-width=".3"/>
<path d="M321.6 234.1h1.9v1.9h-1.9z" fill="#fff" stroke="#808080" stroke-width=".3"/>
<g fill="none" stroke="#000" stroke-width=".3">
<path d="M177.5 77.6l5 5h30M177.5 72.6l5 5h30M232.5 77.6h5.5v60M240 67.6h5M242.5 67.6v55h-10M275.1 72.6l5 5h30M275.1 77.6l-5 5h-37.6M330.1 77.6h5.5v55M337.6 67.6h5M340.1 67.6v55h-10M52.4 97.6h30M52.4 92.6h30"/>
<path d="M77.4 87.6v35h5M142.4 97.6h30.1M142.4 92.6h30.1M177.5 82.6l5 5h30M177.5 87.6l5 5h30M177.5 92.6l5 5h30M177.5 97.6l5 5h30M275.1 82.6l-5 5h-37.6M275.1 87.6l-5 5h-37.6M275.1 92.6l-5 5h-37.6M275.1 97.6l-5 5h-37.6M280.1 97.6h30"/>
<path d="M280.1 92.6h30M280.1 87.6h30M280.1 82.6h30M330.1 97.6h37.5M330.1 92.6h37.5M330.1 87.6h37.5M330.1 82.6h37.5M52.4 117.6h30M52.4 112.6h30M52.4 107.6h30M52.4 102.6h30M142.4 117.6h30.1"/>
<path d="M142.4 112.6h30.1M142.4 107.6h30.1M142.4 102.6h30.1M177.5 102.6l5 5h30M177.5 107.6l5 5h30M177.5 112.6l5 5h30M275.1 102.6l-5 5h-37.6M275.1 107.6l-5 5h-37.6M275.1 112.6l-5 5h-37.6M280.1 117.6h30M280.1 112.6h30M280.1 107.6h30"/>
<path d="M280.1 102.6h30M330.1 117.6h37.5M330.1 112.6h37.5M330.1 107.6h37.5M330.1 102.6h37.5M200 137.6h10M201.5 139.1h7M212.5 122.6h-7.5v15M233 137.6h10M234.5 139.1h7M310.1 122.6h-7.5v10M203 140.6h4"/>
<path d="M204.5 142.1h1M236 140.6h4M237.5 142.1h1M87.4 170.1v2.5M114.9 170.1v7.5M139.9 170.1v7.5M280.1 175.1h30M280.1 170.1h30M280.1 165.1h30M330.1 175.1h37.5M330.1 170.1h37.5M330.1 165.1h37.5"/>
<path d="M87.4 185.1v2.5M114.9 192.6v12.5M139.9 192.6v12.5M280.1 190.1h30M280.1 185.1h30M280.1 180.1h30M330.1 190.1h37.5M330.1 185.1h37.5M330.1 180.1h37.5M87.4 202.6v2.5M275.1 205.1l5 5h30M275.1 210.1l5 5h30"/>
<path d="M275.1 215.1l5 5h30M372.7 205.1l-5.1 5h-37.5M372.7 210.1l-5.1 5h-37.5M372.7 215.1l-5.1 5h-37.5M275.1 230.1l5 5h35M275.1 220.1l5 5h30M275.1 225.1l5 5h30M372.7 230.1l-5.1 5h-42.5M372.7 220.1l-5.1 5h-37.5M372.7 225.1l-5.1 5h-37.5"/>
</g>
<path d="M167.5 55.1l10 10v47.5M265.1 55.1l10 10v165M47.3 112.6v-47.5l10.1-10h305.2l10.1 10v165" fill="none" stroke="#000" stroke-width=".76"/>
<g fill="#000" stroke="#000" stroke-width=".3">
<circle cx="167.4" cy="55" r="1.45"/>
<circle cx="265" cy="55" r="1.45"/>
</g>
<text font-size="8.5" fill="#ffcb05" x="29.1" y="19.9">XPRO-Adapter Click schematic v101</text>
<g font-size="4.4">
<text x="211.9" y="76.5">1</text>
<text x="231.5" y="76.5">2</text>
<text x="309.5" y="76.5">1</text>
<text x="329.1" y="76.5">2</text>
<text x="211.8" y="81.5">3</text>
<text x="231.5" y="81.5">4</text>
<text x="309.3" y="81.5">3</text>
<text x="329.1" y="81.5">4</text>
<text x="211.7" y="86.5">5</text>
<text x="231.5" y="86.5">6</text>
<text x="309.2" y="86.5">5</text>
<text x="329.1" y="86.5">6</text>
<text x="211.6" y="91.5">7</text>
<text x="231.5" y="91.5">8</text>
<text x="309.2" y="91.5">7</text>
<text x="329.1" y="91.5">8</text>
<text x="209.7" y="101.5">11</text>
<text x="211.5" y="96.5">9</text>
<text x="231.5" y="96.5">10</text>
<text x="231.5" y="101.5">12</text>
<text x="307.3" y="101.5">11</text>
<text x="309.1" y="96.5">9</text>
<text x="329.1" y="96.5">10</text>
<text x="329.1" y="101.5">12</text>
<text x="209.5" y="106.5">13</text>
<text x="231.5" y="106.5">14</text>
<text x="307.1" y="106.5">13</text>
<text x="329.1" y="106.5">14</text>
<text x="209.4" y="111.5">15</text>
<text x="231.5" y="111.5">16</text>
<text x="307" y="111.5">15</text>
<text x="329.1" y="111.5">16</text>
<text x="209.4" y="116.5">17</text>
<text x="231.5" y="116.5">18</text>
<text x="307" y="116.5">17</text>
<text x="329.1" y="116.5">18</text>
<text x="209.3" y="121.5">19</text>
<text x="231.5" y="121.5">20</text>
<text x="306.9" y="121.5">19</text>
<text x="329.1" y="121.5">20</text>
<text x="309.5" y="164">1</text>
<text x="329.1" y="164">2</text>
<text x="309.2" y="174">5</text>
<text x="309.3" y="169">3</text>
<text x="329.1" y="169">4</text>
<text x="329.1" y="174">6</text>
<text x="309.2" y="179">7</text>
<text x="329.1" y="179">8</text>
<text x="309.1" y="184">9</text>
<text x="329.1" y="184">10</text>
<text x="307.3" y="189">11</text>
<text x="329.1" y="189">12</text>
<text x="309.5" y="209">1</text>
<text x="329.1" y="209">2</text>
<text x="309.3" y="214">3</text>
<text x="329.1" y="214">4</text>
<text x="309.2" y="219">5</text>
<text x="329.1" y="219">6</text>
<text x="309.2" y="224">7</text>
<text x="329.1" y="224">8</text>
<text x="307.3" y="234">11</text>
<text x="309.1" y="229">9</text>
<text x="329.1" y="229">10</text>
<text x="329.1" y="234">12</text>
</g>
<g font-size="4.1">
<text x="238.8" y="66.7">VCC</text>
<text x="336.4" y="66.7">VCC</text>
<text x="182.5" y="76.7">ID-XP</text>
<text x="217.5" y="74.2">J1</text>
<text x="280.1" y="76.7">ID-XP</text>
<text x="315.1" y="74.2">J2</text>
<text x="73.7" y="81.7">VCC</text>
<text x="182.5" y="81.7">ADC+(XP)</text>
<text x="253" y="81.7">ADC-(XP)</text>
<text x="280.1" y="81.7">ADC+(XP)</text>
<text x="350.6" y="81.7">ADC-(XP)</text>
<text x="182.5" y="86.7">GPIO_1-XP</text>
<text x="250" y="86.7">GPIO_2-XP</text>
<text x="280.1" y="86.7">GPIO_1-XP</text>
<text x="347.6" y="86.7">GPIO_2-XP</text>
<text x="52.4" y="91.7">AN</text>
<text x="96.4" y="94.2">AN</text>
<text x="118.9" y="94.2">PWM</text>
<text x="162.5" y="91.7">PWM</text>
<text x="182.5" y="91.7">PWM+(XP)</text>
<text x="252" y="91.7">PWM-(XP)</text>
<text x="280.1" y="91.7">PWM+(XP)</text>
<text x="349.6" y="91.7">PWM-(XP)</text>
<text x="52.4" y="96.7">RST</text>
<text x="52.4" y="101.7">CS</text>
<text x="96.4" y="99.2">RST</text>
<text x="121.4" y="99.2">INT</text>
<text x="165.5" y="96.7">INT</text>
<text x="167.5" y="101.7">TX</text>
<text x="182.5" y="96.7">IRQN-XP</text>
<text x="182.5" y="101.7">SDA-XP</text>
<text x="255" y="96.7">SS_B-XP</text>
<text x="257" y="101.7">SCL-XP</text>
<text x="280.1" y="96.7">IRQN-XP</text>
<text x="280.1" y="101.7">SDA-XP</text>
<text x="352.6" y="96.7">SS_B-XP</text>
<text x="354.6" y="101.7">SCL-XP</text>
<text x="52.4" y="106.7">SCK</text>
<text x="96.4" y="104.2">CS</text>
<text x="123.4" y="104.2">TX</text>
<text x="167.5" y="106.7">RX</text>
<text x="182.5" y="106.7">TX-XP</text>
<text x="259" y="106.7">RX-XP</text>
<text x="280.1" y="106.7">TX-XP</text>
<text x="356.6" y="106.7">RX-XP</text>
<text x="52.4" y="111.7">MISO</text>
<text x="96.4" y="109.2">SCK</text>
<text x="123.3" y="109.2">RX</text>
<text x="165" y="111.7">SCL</text>
<text x="182.5" y="111.7">SS_A-XP</text>
<text x="254" y="111.7">MOSI-XP</text>
<text x="280.1" y="111.7">SS_A-XP</text>
<text x="351.6" y="111.7">MOSI-XP</text>
<text x="52.4" y="116.7">MOSI</text>
<text x="96.4" y="119.7">MOSI</text>
<text x="96.4" y="114.7">MISO</text>
<text x="120.4" y="119.2">SDA</text>
<text x="121.4" y="114.2">SCL</text>
<text x="165" y="116.7">SDA</text>
<text x="182.5" y="116.7">MISO-XP</text>
<text x="256.5" y="116.7">SCK-XP</text>
<text x="280.1" y="116.7">MISO-XP</text>
<text x="354.1" y="116.7">SCK-XP</text>
<text x="95.9" y="124.2">+3.3V</text>
<text x="120.4" y="124.2">+5V</text>
<text x="96.4" y="129.2">GND</text>
<text x="119.9" y="129.2">GND</text>
<text x="217.5" y="129.2">HM2X10</text>
<text x="307.6" y="129.7">PBC10DBAN</text>
<text x="87.4" y="136.7">MIKROBUS DEVICE CONN</text>
<text x="200.9" y="146.7">GND</text>
<text x="234" y="146.7">GND</text>
<text x="298.5" y="146.7">GND</text>
<text x="331.6" y="146.7">GND</text>
<text x="315.1" y="161.7">J3</text>
<text x="83.7" y="164.2">VCC</text>
<text x="111.2" y="164.2">VCC</text>
<text x="136.2" y="164.2">VCC</text>
<text x="280.1" y="164.2">AN</text>
<text x="350.1" y="164.2">ADC+(XP)</text>
<text x="280.1" y="169.2">RST</text>
<text x="351.6" y="169.2">ADC-(XP)</text>
<text x="89.9" y="179.2">R1</text>
<text x="280.1" y="179.2">SCK</text>
<text x="280.1" y="174.2">CS</text>
<text x="353.1" y="174.2">SS_A-XP</text>
<text x="355.1" y="179.2">SCK-XP</text>
<text x="89.9" y="184.2">470</text>
<text x="280.1" y="184.2">MISO</text>
<text x="352.6" y="184.2">MISO-XP</text>
<text x="119.4" y="186.2">C1</text>
<text x="119.4" y="191.2">1µF</text>
<text x="144.4" y="186.2">C2</text>
<text x="144.4" y="191.2">0.10µF</text>
<text x="280.1" y="189.2">MOSI</text>
<text x="352.6" y="189.2">MOSI-XP</text>
<text x="94.9" y="194.2">LD1</text>
<text x="315.1" y="196.7">HM2X6</text>
<text x="94.9" y="199.2">PWR</text>
<text x="280.1" y="209.2">SS_B-XP</text>
<text x="315.1" y="206.7">J4</text>
<text x="357.6" y="209.2">PWM</text>
<text x="280.1" y="214.2">IRQN-XP</text>
<text x="360.6" y="214.2">INT</text>
<text x="110.9" y="219.2">GND</text>
<text x="135.9" y="219.2">GND</text>
<text x="280.1" y="219.2">TX-XP</text>
<text x="362.6" y="219.2">TX</text>
<text x="280.1" y="224.2">RX-XP</text>
<text x="362.6" y="224.2">RX</text>
<text x="280.1" y="229.2">SCL-XP</text>
<text x="360.1" y="229.2">SCL</text>
<text x="280.1" y="234.2">SDA-XP</text>
<text x="360.1" y="234.2">SDA</text>
<text x="315.1" y="241.7">HM2X6</text>
</g>
<g font-size="3.2" fill="#939598">
<text x="30.1" y="275.6">Mikroelektronika assumes no responsibility or liability for any errors or inaccuracies that may appear in the present document.</text>
<text x="30.1" y="279.4">Specif</text>
<text x="37.9" y="279.4">ication and information contained in the present schematic are subject to change at any time without notice. Copyright©2020 MikroElektronika. All rights reserved.</text>
</g>
</svg>
